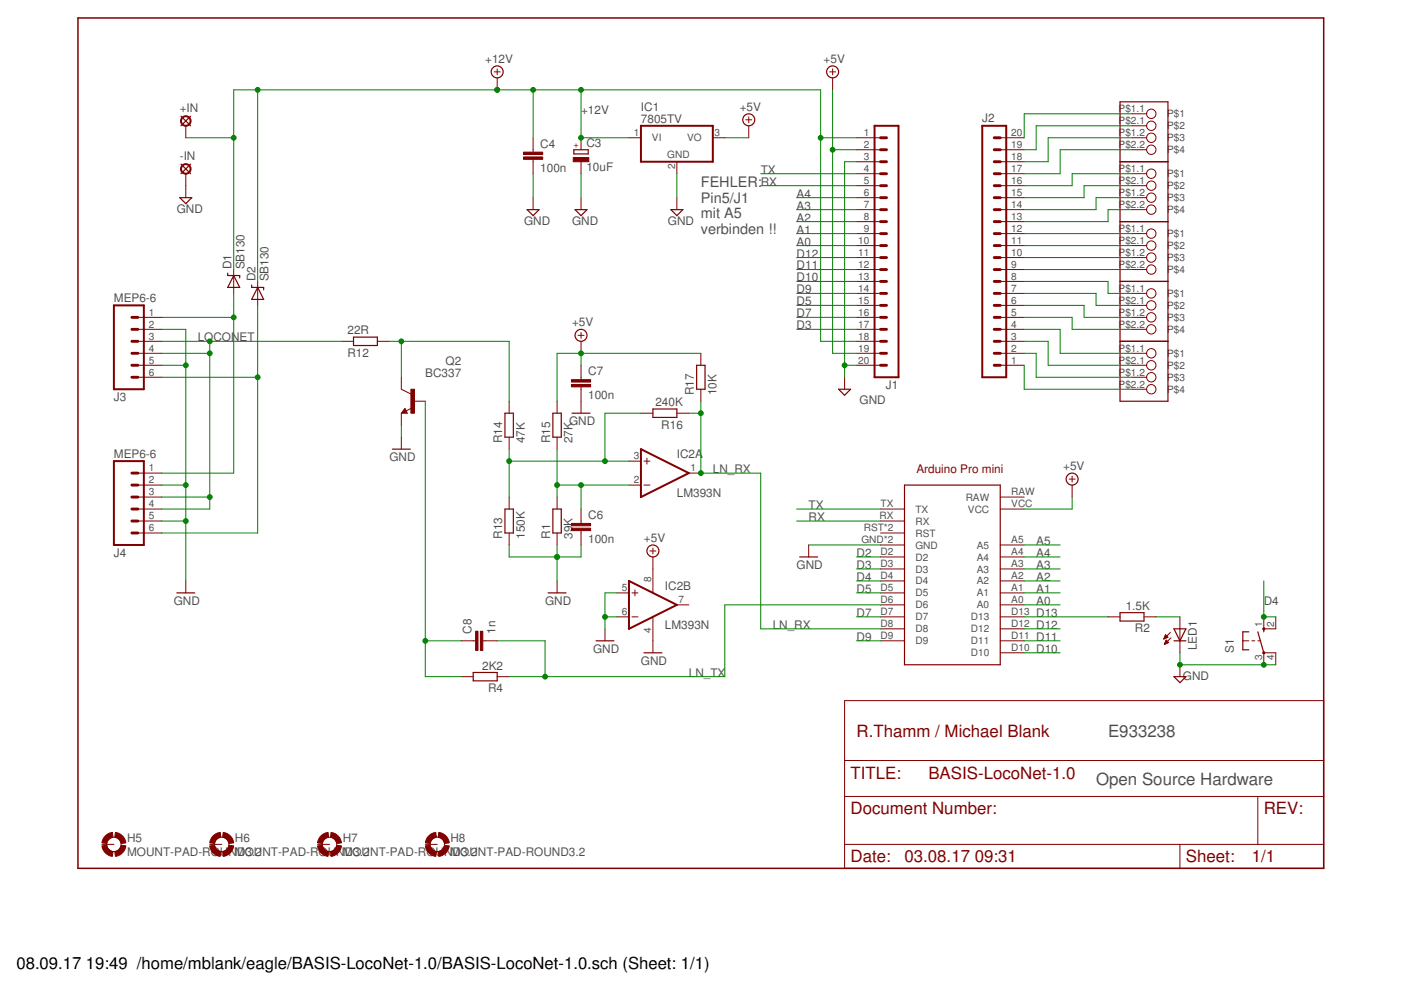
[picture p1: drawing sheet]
<svg xmlns="http://www.w3.org/2000/svg" width="297mm" height="210mm" viewBox="0 0 297 210" stroke-linecap="round" stroke-linejoin="round" font-family="sans-serif">
<path d="M16.5 3.8h264.1v180.3h-264.1z" fill="none" stroke="#800000" stroke-width=".32"/>
<g fill="none" stroke="#800000" stroke-width=".21">
<path d="M104.8 15.2h1.2M105.4 14.6v1.3M105.4 16.5v2.5M175.9 15.2h1.3M176.5 14.6v1.3M176.5 16.5v2.5M39.4 26.7v2.5M39.4 36.8v5.1M113 29.2v3.1M113 33.8v3M123.2 29.2v2.5M123.2 34.3v2.5"/>
<path d="M133.3 29.2h2.6M143.5 34.3v2.5M151.1 29.2h2.6M158.1 25.4h1.3M158.7 24.8v1.2M158.7 26.7v2.5M181.6 29.2h5.1M181.6 31.7h5.1M181.6 34.3h5.1M181.6 36.8h5.1M181.6 39.4h5.1M212.1 29.2h5"/>
<path d="M212.1 31.7h5M212.1 34.3h5M212.1 36.8h5M212.1 39.4h5M240 29.2h3.1M240 31.7h3.1M240 36.8h3.1M240 39.4h3.1M240 24.1h3.1M240 26.7h3.1M49.6 57.1v5.1M54.6 59.7v5"/>
<path d="M113 41.9v2.5M123.2 41.9v2.5M143.5 41.9v2.5M181.6 41.9h5.1M181.6 44.4h5.1M181.6 47h5.1M181.6 49.5h5.1M181.6 52.1h5.1M181.6 54.6h5.1M181.6 57.1h5.1M181.6 59.7h5.1M212.1 41.9h5"/>
<path d="M212.1 44.4h5M212.1 47h5M212.1 49.5h5M212.1 52.1h5M212.1 54.6h5M212.1 57.1h5M212.1 59.7h5M240 41.9h3.1M240 44.4h3.1M240 49.5h3.1M240 52.1h3.1M240 54.6h3.1"/>
<path d="M240 57.1h3.1M29.2 67.3h5.1M29.2 69.8h5.1M29.2 72.4h5.1M29.2 74.9h5.1M29.2 77.4h5.1M29.2 80h5.1M72.4 72.4h2.6M80 72.4h2.5M85.1 80v2.5l2 1M122.6 71.1h1.2M123.2 70.5v1.2"/>
<path d="M123.2 72.4v2.5M123.2 77.4v3.1M148.6 74.9v2.5M179.1 80v2.5M181.6 62.2h5.1M181.6 64.7h5.1M181.6 67.3h5.1M181.6 69.8h5.1M181.6 72.4h5.1M181.6 74.9h5.1M181.6 77.4h5.1M212.1 62.2h5"/>
<path d="M212.1 64.7h5M212.1 67.3h5M212.1 69.8h5M212.1 72.4h5M212.1 74.9h5M212.1 77.4h5M240 62.2h3.1M240 64.7h3.1M240 67.3h3.1M240 69.8h3.1M240 74.9h3.1M240 77.4h3.1"/>
<path d="M240 80h3.1M85.1 87.6v2.5M85.1 92.7v2.5M85.9 86.6l.5 1h-1.3zM87.3 86.5l-1.2 .6M87.6 85.1h2.6M107.9 85.1v2.5M107.9 92.7v2.5M118.1 85.1v2.5M118.1 92.7v2.5M123.2 82v5.6M133.3 97.8h2.6"/>
<path d="M135.9 87.6h2.5M136.5 97.8h1.3M137.2 97.1v1.3M143.5 87.6h2.5M148.6 82.5v2.6M240 82.5h3.1M29.2 105.4h5.1M29.2 113h5.1M29.2 110.5h5.1M29.2 107.9h5.1M29.2 100.3h5.1M29.2 102.8h5.1"/>
<path d="M107.9 105.4v2.5M107.9 113v2.5M118.1 105.4v2.5M118.1 113v2.5M123.2 107.9v3.1M123.2 112.5v3M133.3 102.8h2.6M136.5 102.8h1.3M137.8 116.8h1.3M138.4 116.2v1.3M138.4 118.1v7.6M146 100.3h2.6"/>
<path d="M171.4 115.5v2.6M186.7 118.1h5.1M186.7 115.5h5.1M186.7 113h5.1M186.7 110.5h5.1M186.7 107.9h5.1M212.1 118.1h5M212.1 115.5h5M212.1 105.4h5M212.1 107.9h5M226.7 101.6h1.2M227.3 100.9v1.3"/>
<path d="M227.3 102.8v2.6M39.4 123.2v2.5M97.8 135.9h3M102.4 135.9h3M118.1 123.2v2.5M128.3 133.3v2.6M130.8 125.7h2.5M130.8 130.8h2.5M134 125.7h1.3M134 130.8h1.3M134.6 125.1v1.2M138.4 130.8v7.6"/>
<path d="M143.5 128.2h2.5M186.7 135.9h5.1M186.7 128.2h5.1M186.7 125.7h5.1M186.7 123.2h5.1M186.7 120.6h5.1M186.7 130.8h5.1M186.7 133.3h5.1M212.1 135.9h5M212.1 128.2h5M212.1 125.7h5M212.1 123.2h5"/>
<path d="M212.1 120.6h5M212.1 130.8h5M212.1 133.3h5M212.1 138.4h5M234.9 130.8h2.6M242.5 130.8h2.6M246.8 135.4h.2M246.8 135.3h.4M246.9 135.1h.6M246.9 136.6h.1M246.9 135h.6M246.9 136.5h.3"/>
<path d="M247 134.9h.4M247 136.3h.5M247 134.8h.3M247 136.2h.7M247.1 134.7h.1M247.1 136.1h.5M247.1 134.6l.5 .5-.9 .4zM247.1 136h.4M247.2 135.9h.2M247.2 135.7l-.3 .9M247.2 135.7l.6 .5-.9 .4M247.2 135.7h.1"/>
<path d="M248.1 134.1l-1.4 1.4M248.3 135.2l-1.4 1.4M250.2 130.8v7.6M263.5 135.9h1.3M265.4 135.9h.6M266.7 135.9h.6M267.9 130.8v2.5h2.6v-2.5M97.8 143.5h2.5M105.4 143.5h2.5M179.1 148.5h101.5v35.6h-101.5zM250.2 140.9v2.6M267.9 140.9v-2.5h2.6v2.5"/>
<path d="M21.6 179h2.6M44.5 179h2.5M67.3 179h2.6M90.2 179h2.5M179.1 168.9h101.5M179.1 179h101.5M179.1 161.2h101.5M250.2 179v5.1M266.7 168.9v10.1"/>
<circle cx="244.1" cy="24.1" r=".99"/>
<circle cx="244.1" cy="29.2" r=".99"/>
<circle cx="244.1" cy="39.4" r=".99"/>
<circle cx="244.1" cy="26.7" r=".99"/>
<circle cx="244.1" cy="31.8" r=".99"/>
<circle cx="244.1" cy="36.8" r=".99"/>
<circle cx="244.1" cy="41.9" r=".99"/>
<circle cx="244.1" cy="52.1" r=".99"/>
<circle cx="244.1" cy="54.6" r=".99"/>
<circle cx="244.1" cy="57.2" r=".99"/>
<circle cx="244.1" cy="44.5" r=".99"/>
<circle cx="244.1" cy="49.5" r=".99"/>
<circle cx="244.1" cy="74.9" r=".99"/>
<circle cx="244.1" cy="80" r=".99"/>
<circle cx="244.1" cy="62.2" r=".99"/>
<circle cx="244.1" cy="64.7" r=".99"/>
<circle cx="244.1" cy="67.3" r=".99"/>
<circle cx="244.1" cy="77.4" r=".99"/>
<circle cx="244.1" cy="69.8" r=".99"/>
<circle cx="244.1" cy="82.5" r=".99"/>
<circle cx="24.2" cy="179" r="1.52"/>
<circle cx="47" cy="179" r="1.52"/>
<circle cx="69.9" cy="179" r="1.52"/>
<circle cx="92.7" cy="179" r="1.52"/>
</g>
<g fill="none" stroke="#800000" stroke-width=".25">
<path d="M38.4 24.6l2 2.1M38.4 34.8l2 2M40.4 24.6l-2 2.1M40.4 34.8l-2 2M121.7 31.7h3v.9h-3zM237.5 21.6h10.1v63.5h-10.1zM237.5 34.3h10.1M38.1 41.9h2.6l-1.3 1.3zM48.3 57.9v.5h2.5v.5M49.6 58.4l1.2 2.5h-2.5zM111.8 44.4h2.5l-1.3 1.3zM121.9 44.4h2.6l-1.3 1.3z"/>
<path d="M142.2 44.4h2.6l-1.3 1.3zM237.5 47h10.1M237.5 59.7h10.1M53.4 60.4v.5h2.5v.5M54.6 60.9l1.3 2.6h-2.5zM75 71.5h5v1.8h-5zM147.7 77.4h1.8v5.1h-1.8zM237.5 72.4h10.1M83.2 95.2h3.8M85.9 87.1l-.2 .3h.4l-.2-.6-.6 .7h.8M107.1 87.6h1.7v5.1h-1.7zM117.2 87.6h1.8v5.1h-1.8z"/>
<path d="M121.3 87.6h3.8M138.4 86.7h5.1v1.8h-5.1zM177.8 82.5h2.5l-1.2 1.3zM107.1 107.9h1.7v5.1h-1.7zM117.2 107.9h1.8v5.1h-1.8zM169.5 118.1h3.9M191.8 102.8h20.3v38.1h-20.3zM37.5 125.7h3.8M116.2 125.7h3.8M126.4 135.9h3.8M136.5 138.4h3.8M237.5 129.9h5v1.8h-5z"/>
<path d="M248.9 133.3h2.5l-1.2 2.6zM248.9 135.9h2.5M264.8 134h-1.3v3.8h1.3M266.7 134l1.2 4.4M267.9 133.3v.7M100.3 142.6h5.1v1.8h-5.1zM248.9 143.5h2.5l-1.2 1.2z"/>
<circle cx="105.4" cy="15.2" r="1.27"/>
<circle cx="176.5" cy="15.2" r="1.27"/>
<circle cx="158.7" cy="25.4" r="1.27"/>
<circle cx="123.2" cy="71.1" r="1.27"/>
<circle cx="138.4" cy="116.8" r="1.27"/>
<circle cx="227.3" cy="101.6" r="1.27"/>
</g>
<g fill="#800000" stroke="#800000" stroke-width=".21">
<path d="M111 33.3h4.1v.5h-4.1z"/>
<path d="M111 32.3h4.1v.5h-4.1z"/>
<path d="M121.5 33.4h3.3v.9h-3.3z"/>
<path d="M87.1 82.5h.8v5.1h-.8z"/>
<path d="M121.2 112h4v.5h-4z"/>
<path d="M121.2 111h4v.5h-4z"/>
<path d="M121.2 81.5h4v.5h-4z"/>
<path d="M121.2 80.5h4v.5h-4z"/>
<path d="M101.9 133.8h.5v4.1h-.5z"/>
<path d="M100.8 133.8h.5v4.1h-.5z"/>
</g>
<g fill="none" stroke="#800000" stroke-width=".42">
<path d="M135.9 26.7h15.2v7.6h-15.2zM185.4 26.7h5.1v53.3h-5.1zM208.3 26.7h5v53.3h-5zM24.2 64.7h6.3v17.8h-6.3zM24.2 97.8h6.3v17.7h-6.3zM135.9 95.2l10.1 5.1-10.1 5.1zM133.3 123.2l10.2 5-10.2 5.1z"/>
<circle cx="39.4" cy="35.8" r="1.02"/>
<circle cx="39.4" cy="25.7" r="1.02"/>
<circle cx="267.9" cy="138.4" r=".13"/>
<circle cx="267.9" cy="133.3" r=".13"/>
</g>
<g fill="none" stroke="#800000" stroke-width=".61">
<path d="M186.7 34.3h1.3M186.7 31.7h1.3M186.7 29.2h1.3M186.7 39.4h1.3M186.7 36.8h1.3M210.8 34.3h1.3M210.8 31.7h1.3M210.8 29.2h1.3M210.8 39.4h1.3M210.8 36.8h1.3M186.7 47h1.3M186.7 44.4h1.3"/>
<path d="M186.7 41.9h1.3M186.7 52.1h1.3M186.7 49.5h1.3M186.7 59.7h1.3M186.7 57.1h1.3M186.7 54.6h1.3M210.8 47h1.3M210.8 44.4h1.3M210.8 41.9h1.3M210.8 52.1h1.3M210.8 49.5h1.3M210.8 59.7h1.3"/>
<path d="M210.8 57.1h1.3M210.8 54.6h1.3M28 67.3h1.2M28 72.4h1.2M28 69.8h1.2M28 77.4h1.2M28 74.9h1.2M28 80h1.2M186.7 67.3h1.3M186.7 64.7h1.3M186.7 62.2h1.3M186.7 72.4h1.3"/>
<path d="M186.7 69.8h1.3M186.7 77.4h1.3M186.7 74.9h1.3M210.8 67.3h1.3M210.8 64.7h1.3M210.8 62.2h1.3M210.8 72.4h1.3M210.8 69.8h1.3M210.8 77.4h1.3M210.8 74.9h1.3M28 105.4h1.2M28 102.8h1.2"/>
<path d="M28 100.3h1.2M28 110.5h1.2M28 107.9h1.2M28 113h1.2"/>
</g>
<g fill="#800000" stroke="#800000" stroke-width=".21">
<path d="M24.5 176.5a2.59 2.59 0 0 1 2.2 2.2l-1 .1-.5-.9-.9-.4z" fill-rule="evenodd"/>
<path d="M22.2 177.4l.6-.6 1-.3 .2 1-.9 .4-.5 .9-1-.1 .2-.6z" fill-rule="evenodd"/>
<path d="M21.6 179.3l1-.1 .5 .9 .9 .5-.2 1a2.59 2.59 0 0 1-2.2-2.3z" fill-rule="evenodd"/>
<path d="M24.3 180.6l.9-.5 .5-.9 1 .1a2.59 2.59 0 0 1-2.2 2.3z" fill-rule="evenodd"/>
<path d="M47.3 176.5a2.59 2.59 0 0 1 2.3 2.2l-1.1 .1-.4-.9-.9-.4z" fill-rule="evenodd"/>
<path d="M45.3 177.1l.8-.5 .6-.1 .1 1-.6 .2a1.4 1.4 0 0 0-.7 1.1l-1-.1 .3-1z" fill-rule="evenodd"/>
<path d="M44.5 179.3l1-.1a1.51 1.51 0 0 0 1.3 1.4l-.1 1a2.53 2.53 0 0 1-2.2-2.3z" fill-rule="evenodd"/>
<path d="M47.2 180.6l.9-.5 .4-.9 1.1 .1a2.59 2.59 0 0 1-2.3 2.3z" fill-rule="evenodd"/>
<path d="M70.2 176.5a2.54 2.54 0 0 1 2.2 2.2l-1 .1-.4-.9-.9-.4z" fill-rule="evenodd"/>
<path d="M67.9 177.4l.7-.6 1-.3 .1 1-.9 .4-.5 .9-1-.1z" fill-rule="evenodd"/>
<path d="M67.3 179.3l1-.1 .5 .9 .9 .5-.1 1a2.53 2.53 0 0 1-2.3-2.3z" fill-rule="evenodd"/>
<path d="M70.1 180.6l.9-.5 .4-.9 1 .1a2.53 2.53 0 0 1-2.2 2.3z" fill-rule="evenodd"/>
<path d="M93 176.5a2.53 2.53 0 0 1 2.2 2.2l-.9 .1-.5-.9-.9-.4z" fill-rule="evenodd"/>
<path d="M90.8 177.4l.6-.6 1-.3 .1 1-.9 .4-.4 .9-1-.1z" fill-rule="evenodd"/>
<path d="M90.2 179.3l1-.1 .4 .9 .9 .5-.1 1a2.54 2.54 0 0 1-2.2-2.3z" fill-rule="evenodd"/>
<path d="M92.9 180.6l.9-.5 .5-.9 .9 .1a2.52 2.52 0 0 1-2.2 2.3z" fill-rule="evenodd"/>
</g>
<g fill="none" stroke="#008000" stroke-width=".21">
<path d="M54.6 19v40.7M113 19v10.2M123.2 19v10.2h10.1M176.5 19v55.9h5.1M39.4 29.2h10.2M113 36.8v5.1M123.2 36.8v5.1M143.5 36.8v5.1M153.7 29.2h5M161.3 39.4h20.3M161.3 36.8h20.3M174 29.2h7.6"/>
<path d="M176.5 31.7h5.1M181.6 34.3h-2.5v45.7M240 29.2h-17.8v5.1h-5.1M240 36.8h-12.7v2.6h-10.2M240 26.7h-20.3v5h-2.6M240 31.7h-15.2v5.1h-7.7M240 39.4h-10.2v2.5h-12.7M240 24.1h-22.9v5.1M49.6 57.1v-38.1h124.4v53.4h7.6M168.9 59.7h12.7M168.9 57.1h12.7M168.9 54.6h12.7"/>
<path d="M168.9 52.1h12.7M168.9 47h12.7M168.9 44.4h12.7M168.9 41.9h12.7M168.9 49.5h12.7M217.1 59.7h17.8v2.5h5.1M217.1 57.1h22.9M217.1 54.6h22.9M217.1 52.1h22.9M217.1 49.5h22.9M240 44.4h-5.1v2.6h-17.8M240 41.9h-7.6v2.5h-15.3"/>
<path d="M34.3 77.4h5.1M34.3 69.8h5.1v53.4M34.3 74.9h10.2M34.3 67.3h15.3M34.3 80h20.3M34.3 72.4h38.1M44.5 72.4v35.5h-10.2M49.6 62.2v38.1h-15.3M54.6 64.7v48.3h-20.3M82.5 72.4h25.4v12.7M85.1 72.4v7.6M123.2 74.9v2.5"/>
<path d="M148.6 74.9h-30.5v10.2M168.9 69.8h12.7M168.9 64.7h12.7M168.9 67.3h12.7M168.9 62.2h12.7M179.1 77.4h2.5M217.1 72.4h5.1v5h17.8M217.1 69.8h7.7v5.1h15.2M217.1 67.3h10.2v2.5h12.7M217.1 74.9h2.6v5.1h20.3M217.1 64.7h12.7v2.6h10.2M217.1 62.2h15.3v2.5h7.6"/>
<path d="M217.1 77.4v5.1h22.9M85.1 90.1v2.6M90.2 85.1v58.4h7.6M107.9 95.2v10.2M107.9 97.8h25.4M118.1 95.2v10.2M135.9 87.6h-7.6v10.2M146 87.6h2.6M148.6 85.1v15.2h12.7v33h25.4M34.3 102.8h5.1M34.3 110.5h5.1M34.3 105.4h10.2"/>
<path d="M107.9 115.5v2.6h15.3v-2.6M118.1 115.5v7.7M118.1 102.8h15.2M123.2 102.8v5.1M168.9 110.5h17.8M168.9 107.9h17.8M171.4 115.5h15.3M181.6 118.1h5.1M217.1 118.1h7.7M217.1 115.5h7.7M227.3 105.4v2.5h-10.2M90.2 135.9h7.6"/>
<path d="M105.4 135.9h10.2v7.6M128.3 130.8h2.5M130.8 125.7h-2.5v7.6M181.6 125.7h5.1M181.6 130.8h5.1M181.6 135.9h5.1M181.6 123.2h5.1M181.6 120.6h5.1M186.7 128.2h-33v15.3h-45.8M217.1 125.7h7.7M217.1 130.8h17.8M217.1 135.9h7.7"/>
<path d="M217.1 138.4h7.7M217.1 133.3h7.7M217.1 128.2h7.7M217.1 123.2h7.7M217.1 120.6h7.7M245.1 130.8h5.1M250.2 138.4v2.5h20.3M267.9 123.2v7.6h2.6"/>
</g>
<g fill="#008000" stroke="#008000" stroke-width=".21">
<circle cx="267.9" cy="140.9" r=".51"/>
<circle cx="250.2" cy="140.9" r=".51"/>
<circle cx="179.1" cy="77.4" r=".51"/>
<circle cx="118.1" cy="118.1" r=".51"/>
<circle cx="39.4" cy="77.4" r=".51"/>
<circle cx="39.4" cy="102.8" r=".51"/>
<circle cx="39.4" cy="110.5" r=".51"/>
<circle cx="128.3" cy="130.8" r=".51"/>
<circle cx="176.5" cy="31.7" r=".51"/>
<circle cx="123.2" cy="74.9" r=".51"/>
<circle cx="113" cy="19" r=".51"/>
<circle cx="105.4" cy="19" r=".51"/>
<circle cx="174" cy="29.2" r=".51"/>
<circle cx="123.2" cy="19" r=".51"/>
<circle cx="123.2" cy="29.2" r=".51"/>
<circle cx="54.6" cy="19" r=".51"/>
<circle cx="49.6" cy="29.2" r=".51"/>
<circle cx="49.6" cy="67.3" r=".51"/>
<circle cx="148.6" cy="87.6" r=".51"/>
<circle cx="148.6" cy="100.3" r=".51"/>
<circle cx="115.6" cy="143.5" r=".51"/>
<circle cx="123.2" cy="102.8" r=".51"/>
<circle cx="118.1" cy="102.8" r=".51"/>
<circle cx="90.2" cy="135.9" r=".51"/>
<circle cx="107.9" cy="97.8" r=".51"/>
<circle cx="128.3" cy="97.8" r=".51"/>
<circle cx="85.1" cy="72.4" r=".51"/>
<circle cx="44.5" cy="105.4" r=".51"/>
<circle cx="44.5" cy="74.9" r=".51"/>
<circle cx="44.5" cy="72.4" r=".51"/>
<circle cx="54.6" cy="80" r=".51"/>
<circle cx="267.9" cy="130.8" r=".51"/>
</g>
<g font-size="3.6" fill="#800000">
<text x="181.6" y="156.2">R.Thamm / Michael Blank</text>
<text x="180.3" y="165.1">TITLE:</text>
<text x="196.8" y="165.1">BASIS-LocoNet-1.0</text>
<text x="180.3" y="172.7">Document Number:</text>
<text x="267.9" y="172.7">REV:</text>
<text x="180.3" y="182.8">Date:</text>
<text x="191.8" y="182.8">03.08.17</text>
<text x="206.7" y="182.8">09:31</text>
<text x="251.4" y="182.8">Sheet:</text>
<text x="265.4" y="182.8">1/1</text>
</g>
<g font-size="3.6" fill="#505050">
<text x="234.9" y="156.2">E933238</text>
<text x="232.4" y="166.3">Open Source Hardware</text>
</g>
<g font-size="3.5">
<text x="3.5" y="205.4">08.09.17</text>
<text x="18.2" y="205.4">19:49 /home/mblank/eagle/BASIS-LocoNet-1.0/BASIS-LocoNet-1.0.sch (Sheet: 1/1)</text>
</g>
<g font-size="3.1" fill="#505050">
<text x="148.6" y="39.7">FEHLER:</text>
<text x="148.6" y="43">Pin5/J1</text>
<text x="148.6" y="46.2">mit A5</text>
<text x="148.6" y="49.5">verbinden !!</text>
</g>
<g font-size="2.5" fill="#505050">
<text x="102.9" y="13.3">+12V</text>
<text x="174.6" y="13.3">+5V</text>
<text x="38.1" y="23.7">+IN</text>
<text x="135.9" y="23.5">IC1</text>
<text x="156.8" y="23.5">+5V</text>
<text x="123.2" y="24.1">+12V</text>
<text x="135.9" y="26">7805TV</text>
<text x="208.3" y="25.9">J2</text>
<text x="38.1" y="33.9">-IN</text>
<text x="114.6" y="31.4">C4</text>
<text x="124.3" y="31.3">C3</text>
<text x="114.6" y="36.4">100n</text>
<text x="124.3" y="36.3">10uF</text>
<text x="161.3" y="36.8">TX</text>
<text x="161.3" y="39.4">RX</text>
<text x="168.9" y="41.9">A4</text>
<text x="37.5" y="45.1">GND</text>
<text x="111.1" y="47.6">GND</text>
<text x="121.3" y="47.6">GND</text>
<text x="141.6" y="47.6">GND</text>
<text x="168.9" y="47">A2</text>
<text x="168.9" y="44.4">A3</text>
<text x="168.9" y="52.1">A0</text>
<text x="168.9" y="49.5">A1</text>
<text x="49.1" y="57.1" transform="rotate(-90 49.1 57.1)">D1</text>
<text x="51.9" y="57.1" transform="rotate(-90 51.9 57.1)">SB130</text>
<text x="54.1" y="59.7" transform="rotate(-90 54.1 59.7)">D2</text>
<text x="56.9" y="59.7" transform="rotate(-90 56.9 59.7)">SB130</text>
<text x="168.9" y="59.7">D10</text>
<text x="168.9" y="57.1">D11</text>
<text x="168.9" y="54.6">D12</text>
<text x="24.1" y="64">MEP6-6</text>
<text x="168.9" y="64.8">D5</text>
<text x="168.9" y="62.2">D9</text>
<text x="73.7" y="70.9">22R</text>
<text x="121.3" y="69.2">+5V</text>
<text x="168.9" y="67.3">D7</text>
<text x="168.9" y="69.8">D3</text>
<text x="41.9" y="72.4">LOCONET</text>
<text x="73.7" y="75.7">R12</text>
<text x="94.5" y="77.5">Q2</text>
<text x="90.2" y="80">BC337</text>
<text x="124.7" y="79.6">C7</text>
<text x="147.1" y="83.8" transform="rotate(-90 147.1 83.8)">R17</text>
<text x="151.9" y="83.8" transform="rotate(-90 151.9 83.8)">10K</text>
<text x="187.8" y="82.5">J1</text>
<text x="24.1" y="85.1">J3</text>
<text x="124.7" y="84.7">100n</text>
<text x="139" y="86.1">240K</text>
<text x="182.2" y="85.7">GND</text>
<text x="106.5" y="94" transform="rotate(-90 106.5 94)">R14</text>
<text x="111.3" y="94" transform="rotate(-90 111.3 94)">47K</text>
<text x="116.6" y="94" transform="rotate(-90 116.6 94)">R15</text>
<text x="120.7" y="90.2">GND</text>
<text x="121.4" y="94" transform="rotate(-90 121.4 94)">27K</text>
<text x="140.2" y="90.9">R16</text>
<text x="24.1" y="97">MEP6-6</text>
<text x="82.6" y="97.8">GND</text>
<text x="143.5" y="97.1">IC2A</text>
<text x="151.1" y="100.3">LN_RX</text>
<text x="225.4" y="99.7">+5V</text>
<text x="143.5" y="105.4">LM393N</text>
<text x="171.4" y="107.9">TX</text>
<text x="121.4" y="111.5" transform="rotate(-90 121.4 111.5)">K</text>
<text x="124.7" y="110.1">C6</text>
<text x="171.4" y="110.5">RX</text>
<text x="24.1" y="118.1">J4</text>
<text x="106.5" y="114.3" transform="rotate(-90 106.5 114.3)">R13</text>
<text x="111.3" y="114.3" transform="rotate(-90 111.3 114.3)">150K</text>
<text x="116.6" y="114.3" transform="rotate(-90 116.6 114.3)">R1</text>
<text x="121.4" y="114.3" transform="rotate(-90 121.4 114.3)">39</text>
<text x="124.7" y="115.2">100n</text>
<text x="136.5" y="114.9">+5V</text>
<text x="181.6" y="118.1">D2</text>
<text x="219.7" y="118.1">A4</text>
<text x="219.7" y="115.5">A5</text>
<text x="141" y="125.1">IC2B</text>
<text x="168.9" y="120.6">GND</text>
<text x="181.6" y="125.7">D5</text>
<text x="181.6" y="120.6">D3</text>
<text x="181.6" y="123.2">D4</text>
<text x="219.7" y="123.2">A2</text>
<text x="219.7" y="120.6">A3</text>
<text x="219.7" y="125.7">A1</text>
<text x="36.8" y="128.2">GND</text>
<text x="115.6" y="128.2">GND</text>
<text x="181.6" y="130.8">D7</text>
<text x="219.7" y="130.8">D13</text>
<text x="219.7" y="128.2">A0</text>
<text x="238.7" y="129.3">1.5K</text>
<text x="267.9" y="128.2">D4</text>
<text x="100" y="134.3" transform="rotate(-90 100 134.3)">C8</text>
<text x="105" y="134.3" transform="rotate(-90 105 134.3)">1n</text>
<text x="141" y="133.3">LM393N</text>
<text x="163.8" y="133.3">LN_RX</text>
<text x="181.6" y="135.9">D9</text>
<text x="219.7" y="135.9">D11</text>
<text x="219.7" y="133.3">D12</text>
<text x="240.6" y="134.1">R2</text>
<text x="253.7" y="137.9" transform="rotate(-90 253.7 137.9)">LED1</text>
<text x="102.2" y="142">2K2</text>
<text x="125.7" y="138.4">GND</text>
<text x="135.9" y="140.9">GND</text>
<text x="146" y="143.5">LN_TX</text>
<text x="219.7" y="138.4">D10</text>
<text x="261.6" y="138.4" transform="rotate(-90 261.6 138.4)">S1</text>
<text x="103.5" y="146.8">R4</text>
<text x="250.8" y="144.1">GND</text>
<text x="26.9" y="178.4">H5</text>
<text x="49.8" y="178.4">H6</text>
<text x="72.7" y="178.4">H7</text>
<text x="95.5" y="178.4">H8</text>
<text x="26.9" y="181.5">MOUNT-PAD-ROUNMOUNT-PAD-ROUNMOUNT-PAD-ROUNMOUNT-PAD-ROUND3.2</text>
<text x="50.2" y="181.5">D3.2</text>
<text x="73.1" y="181.5">D3.2</text>
<text x="96" y="181.5">D3.2</text>
</g>
<text font-size="2.5" fill="#800000" x="194.3" y="100.3">Arduino Pro mini</text>
<g font-size="2.1" fill="#505050">
<text x="237.2" y="23.8">P$1.1</text>
<text x="134.3" y="28.9">1</text>
<text x="138.2" y="30">VI</text>
<text x="145.7" y="30">VO</text>
<text x="151.5" y="28.9">3</text>
<text x="183.2" y="28.9">1</text>
<text x="214.4" y="28.9">20</text>
<text x="237.2" y="26.3">P$2.1</text>
<text x="237.2" y="28.9">P$1.2</text>
<text x="247.4" y="24.9">P$1</text>
<text x="247.4" y="27.4">P$2</text>
<text x="247.4" y="30">P$3</text>
<text x="141.5" y="33.5">GND</text>
<text x="143.2" y="35.8" transform="rotate(-90 143.2 35.8)">2</text>
<text x="183.2" y="31.4">2</text>
<text x="183.2" y="33.9">3</text>
<text x="214.4" y="33.9">18</text>
<text x="214.4" y="31.4">19</text>
<text x="237.2" y="31.4">P$2.2</text>
<text x="247.4" y="32.5">P$4</text>
<text x="183.2" y="36.5">4</text>
<text x="183.2" y="39">5</text>
<text x="183.2" y="41.5">6</text>
<text x="214.4" y="41.5">15</text>
<text x="214.4" y="39">16</text>
<text x="214.4" y="36.5">17</text>
<text x="237.2" y="36.5">P$1.1</text>
<text x="237.2" y="39">P$2.1</text>
<text x="237.2" y="41.5">P$1.2</text>
<text x="247.4" y="37.6">P$1</text>
<text x="247.4" y="40.1">P$2</text>
<text x="183.2" y="44.1">7</text>
<text x="183.2" y="46.6">8</text>
<text x="214.4" y="46.6">13</text>
<text x="214.4" y="44.1">14</text>
<text x="237.2" y="44.1">P$2.2</text>
<text x="247.4" y="42.7">P$3</text>
<text x="247.4" y="45.2">P$4</text>
<text x="182" y="51.7">10</text>
<text x="183.2" y="49.2">9</text>
<text x="214.4" y="51.7">11</text>
<text x="214.4" y="49.2">12</text>
<text x="237.2" y="49.2">P$1.1</text>
<text x="237.2" y="51.7">P$2.1</text>
<text x="247.4" y="50.3">P$1</text>
<text x="247.4" y="52.8">P$2</text>
<text x="182" y="54.2">11</text>
<text x="182" y="56.8">12</text>
<text x="182" y="59.3">13</text>
<text x="214.4" y="59.3">8</text>
<text x="214.4" y="56.8">9</text>
<text x="214.4" y="54.2">10</text>
<text x="237.2" y="54.2">P$1.2</text>
<text x="237.2" y="56.8">P$2.2</text>
<text x="247.4" y="55.4">P$3</text>
<text x="247.4" y="57.9">P$4</text>
<text x="182" y="61.9">14</text>
<text x="182" y="64.4">15</text>
<text x="214.4" y="64.4">6</text>
<text x="214.4" y="61.9">7</text>
<text x="237.2" y="61.9">P$1.1</text>
<text x="237.2" y="64.4">P$2.1</text>
<text x="247.4" y="63">P$1</text>
<text x="247.4" y="65.5">P$2</text>
<text x="31.6" y="66.9">1</text>
<text x="31.6" y="69.5">2</text>
<text x="182" y="66.9">16</text>
<text x="182" y="69.5">17</text>
<text x="214.4" y="69.5">4</text>
<text x="214.4" y="66.9">5</text>
<text x="237.2" y="66.9">P$1.2</text>
<text x="237.2" y="69.5">P$2.2</text>
<text x="247.4" y="68.1">P$3</text>
<text x="247.4" y="70.6">P$4</text>
<text x="31.6" y="72">3</text>
<text x="31.6" y="74.6">4</text>
<text x="31.6" y="77.1">5</text>
<text x="182" y="72">18</text>
<text x="182" y="74.6">19</text>
<text x="182" y="77.1">20</text>
<text x="214.4" y="77.1">1</text>
<text x="214.4" y="74.6">2</text>
<text x="214.4" y="72">3</text>
<text x="237.2" y="74.6">P$1.1</text>
<text x="237.2" y="77.1">P$2.1</text>
<text x="247.4" y="75.7">P$1</text>
<text x="31.6" y="79.6">6</text>
<text x="237.2" y="79.6">P$1.2</text>
<text x="237.2" y="82.2">P$2.2</text>
<text x="247.4" y="78.2">P$2</text>
<text x="247.4" y="80.8">P$3</text>
<text x="247.4" y="83.3">P$4</text>
<text x="31.6" y="100">1</text>
<text x="134.3" y="97.4">3</text>
<text x="146.4" y="100">1</text>
<text x="31.6" y="102.5">2</text>
<text x="31.6" y="105">3</text>
<text x="31.6" y="107.6">4</text>
<text x="134.3" y="102.5">2</text>
<text x="186.7" y="107.6">TX</text>
<text x="204.7" y="106.1">RAW</text>
<text x="214.4" y="105">RAW</text>
<text x="214.4" y="107.6">VCC</text>
<text x="31.6" y="110.1">5</text>
<text x="31.6" y="112.7">6</text>
<text x="183.1" y="112.7">RST*2</text>
<text x="186.5" y="110.1">RX</text>
<text x="194.1" y="113.8">RST</text>
<text x="194.1" y="111.2">RX</text>
<text x="194.1" y="108.7">TX</text>
<text x="205.2" y="108.7">VCC</text>
<text x="182.7" y="115.2">GND*2</text>
<text x="186.7" y="117.7">D2</text>
<text x="194.1" y="118.8">D2</text>
<text x="194.1" y="116.3">GND</text>
<text x="207.1" y="118.8">A4</text>
<text x="207.1" y="116.3">A5</text>
<text x="214.4" y="117.7">A4</text>
<text x="214.4" y="115.2">A5</text>
<text x="131.8" y="125.3">5</text>
<text x="138.1" y="123.4" transform="rotate(-90 138.1 123.4)">8</text>
<text x="186.7" y="120.3">D3</text>
<text x="186.7" y="122.8">D4</text>
<text x="186.7" y="125.3">D5</text>
<text x="194.1" y="121.4">D3</text>
<text x="194.1" y="123.9">D4</text>
<text x="207.1" y="123.9">A2</text>
<text x="207.1" y="121.4">A3</text>
<text x="214.4" y="125.3">A1</text>
<text x="214.4" y="122.8">A2</text>
<text x="214.4" y="120.3">A3</text>
<text x="131.8" y="130.4">6</text>
<text x="143.9" y="127.9">7</text>
<text x="186.7" y="127.9">D6</text>
<text x="186.7" y="130.4">D7</text>
<text x="194.1" y="126.5">D5</text>
<text x="194.1" y="129">D6</text>
<text x="194.1" y="131.5">D7</text>
<text x="205.8" y="131.5">D13</text>
<text x="207.1" y="129">A0</text>
<text x="207.1" y="126.5">A1</text>
<text x="214.4" y="127.9">A0</text>
<text x="214.4" y="130.4">D13</text>
<text x="138.1" y="134.3" transform="rotate(-90 138.1 134.3)">4</text>
<text x="186.7" y="133">D8</text>
<text x="186.7" y="135.5">D9</text>
<text x="194.1" y="134.1">D8</text>
<text x="194.1" y="136.6">D9</text>
<text x="205.8" y="136.6">D11</text>
<text x="205.8" y="134.1">D12</text>
<text x="214.4" y="135.5">D11</text>
<text x="214.4" y="133">D12</text>
<text x="267.6" y="133" transform="rotate(-90 267.6 133)">1</text>
<text x="270.1" y="133" transform="rotate(-90 270.1 133)">2</text>
<text x="205.8" y="139.2">D10</text>
<text x="214.4" y="138">D10</text>
<text x="267.6" y="139.9" transform="rotate(-90 267.6 139.9)">3</text>
<text x="270.1" y="139.9" transform="rotate(-90 270.1 139.9)">4</text>
</g>
<text font-size="1.8" fill="#800000" x="122.6" y="31.3" transform="rotate(-90 122.6 31.3)">+</text>
</svg>
